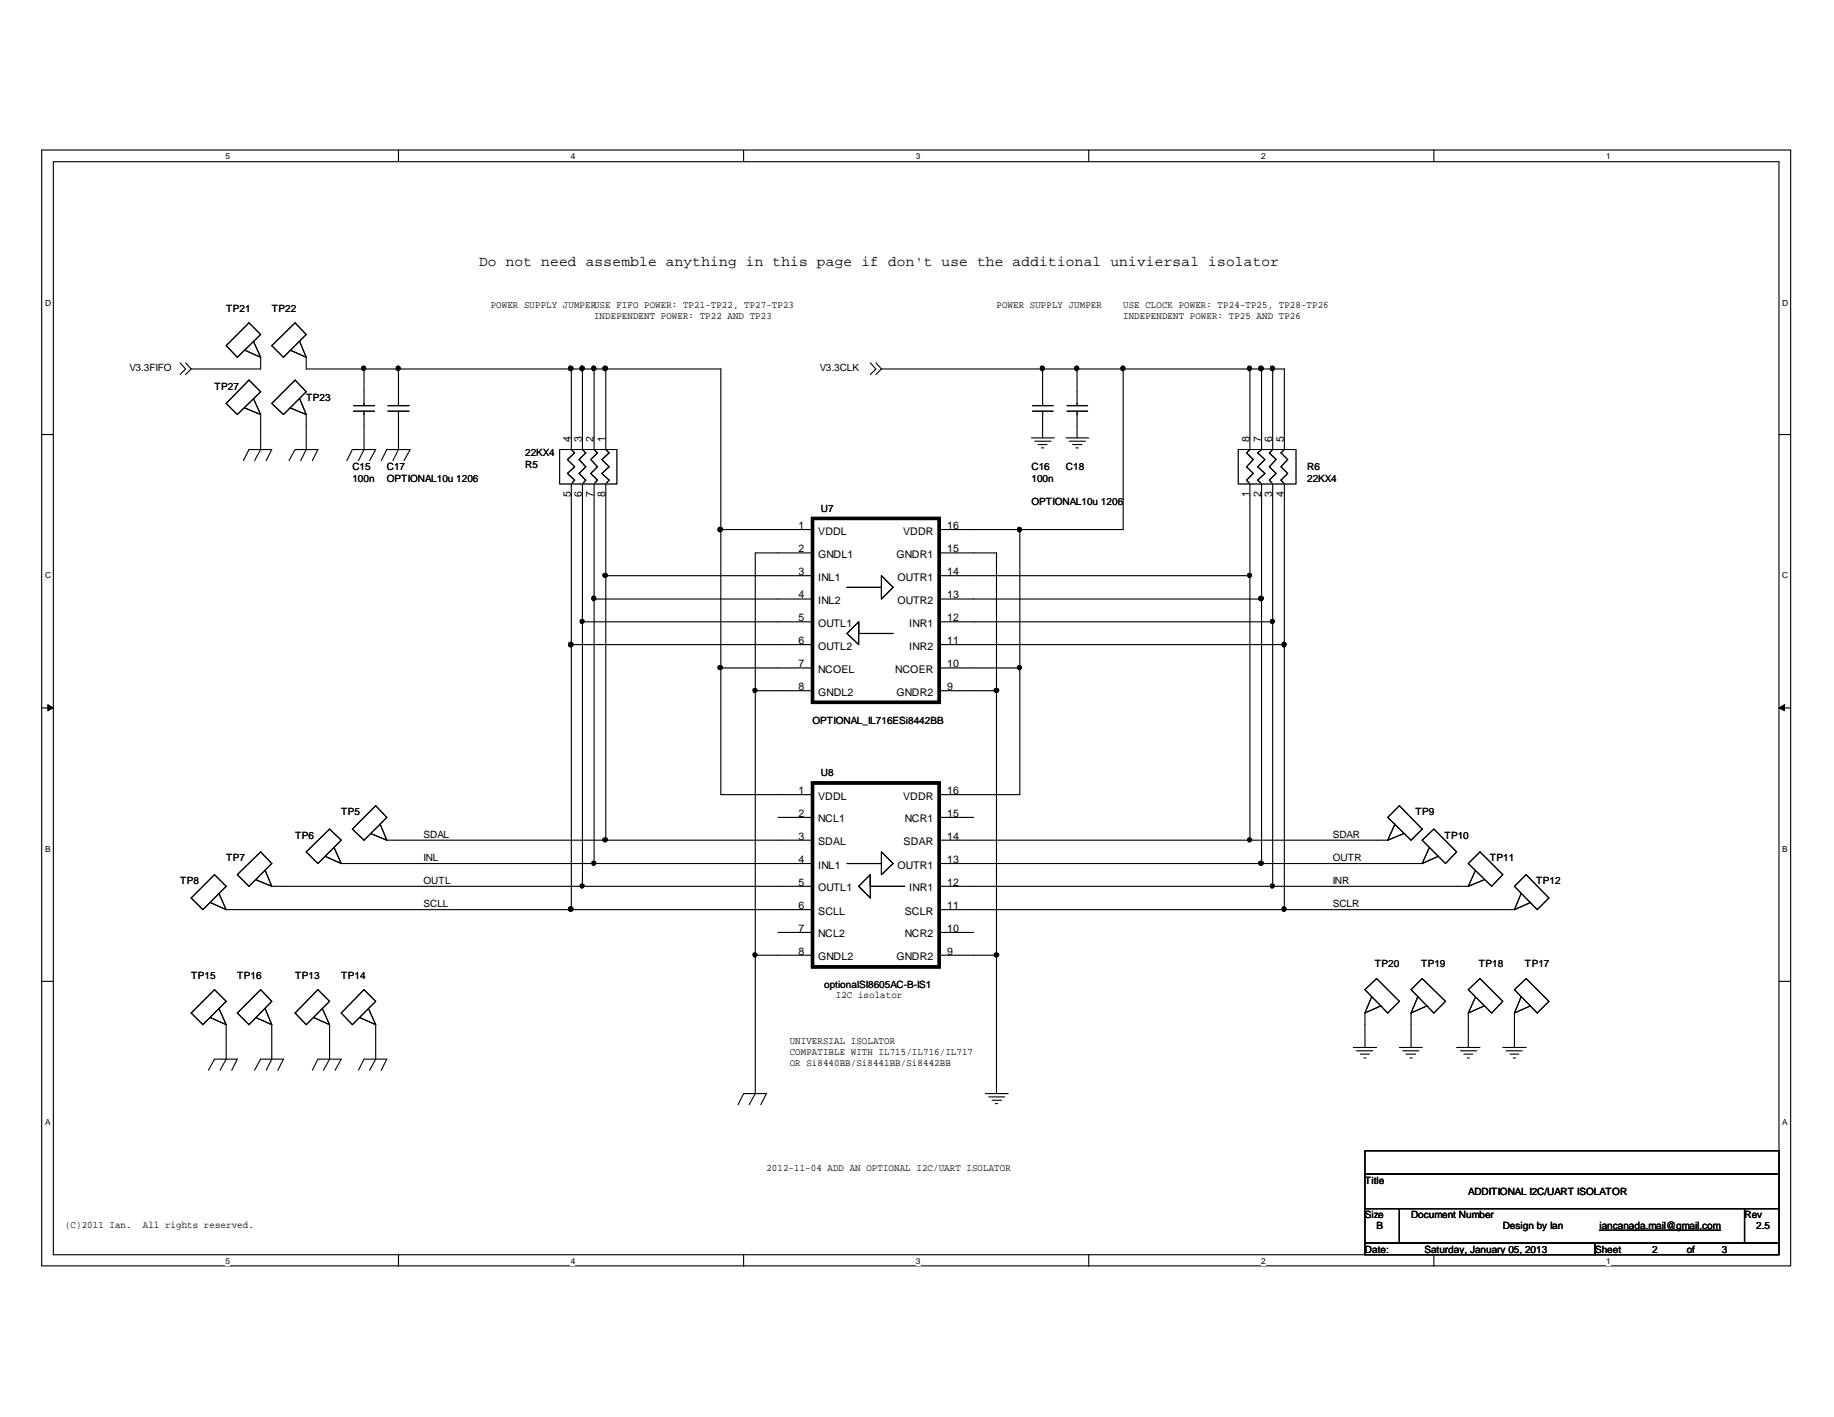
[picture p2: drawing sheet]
<svg xmlns="http://www.w3.org/2000/svg" width="279mm" height="216mm" viewBox="0 0 279 216" stroke-linecap="round" stroke-linejoin="round" font-family="sans-serif">
<path d="M6.3 22.9h266.5v170h-266.5zM8.1 24.6h262.9v166.6h-262.9z" fill="none" stroke="#000" stroke-width=".17"/>
<g fill="#fff">
<path d="M34.4 23.1h.7v1.5h-.7z"/>
<path d="M34.4 191.4h.7v1.5h-.7z"/>
</g>
<path d="M60.7 22.9v1.7M60.7 191.2v1.8" fill="none" stroke="#000" stroke-width=".17"/>
<g fill="#fff">
<path d="M87 23.1h.6v1.5h-.6z"/>
<path d="M87 191.4h.6v1.5h-.6z"/>
</g>
<path d="M113.3 22.9v1.7M113.3 191.2v1.8" fill="none" stroke="#000" stroke-width=".17"/>
<g fill="#fff">
<path d="M139.5 23.1h.7v1.5h-.7z"/>
<path d="M139.5 191.4h.7v1.5h-.7z"/>
</g>
<path d="M165.9 22.9v1.7M165.9 191.2v1.8" fill="none" stroke="#000" stroke-width=".17"/>
<g fill="#fff">
<path d="M192.1 23.1h.7v1.5h-.7z"/>
<path d="M192.1 191.4h.7v1.5h-.7z"/>
</g>
<path d="M218.4 22.9v1.7M218.4 191.2v1.8" fill="none" stroke="#000" stroke-width=".17"/>
<g fill="#fff">
<path d="M244.7 23.1h.7v1.5h-.7z"/>
<path d="M244.7 191.4h.7v1.5h-.7z"/>
<path d="M6.9 45.4h.9v1.4h-.9z"/>
<path d="M271.5 45.4h1v1.4h-1z"/>
<path d="M6.9 87h.9v1.4h-.9z"/>
<path d="M271.5 87h1v1.4h-1z"/>
</g>
<path d="M6.3 66.2h1.8M271 66.2h1.8" fill="none" stroke="#000" stroke-width=".17"/>
<g fill="#fff">
<path d="M6.9 128.6h.8v1.4h-.8z"/>
<path d="M271.5 128.6h.9v1.4h-.9z"/>
</g>
<path d="M6.3 107.9h1.8M271 107.9h1.8" fill="none" stroke="#000" stroke-width=".17"/>
<g fill="#000" stroke="#000" stroke-width=".15">
<path d="M7.3 107.4l.8 .5-.8 .4z" fill-rule="evenodd"/>
<path d="M271 107.9l.9-.5v.9z" fill-rule="evenodd"/>
</g>
<g fill="#fff">
<path d="M6.9 170.3h.7v1.4h-.7z"/>
<path d="M271.5 170.3h.8v1.4h-.8z"/>
</g>
<g fill="none" stroke="#000" stroke-width=".17">
<path d="M27.4 55.3l.9 .9-.9 .9M28.3 55.3l.8 .9M29.1 56.2l-.8 .9M34.5 52.7l3.4-3.5 1.8 1.8-3.5 3.4zM37.3 53.3l2.4 1.1M37.9 57.9l1.8 1.8-3.5 3.5-1.7-1.7zM38.6 52l1.1 2.4M39.7 54.4v1.8h-10.6M41.4 52.7l3.6-3.5 1.7 1.8-3.5 3.4zM44.2 53.3l2.5 1.1M45.6 52l1.1 2.4M46.7 54.4v1.8h63.1v64.9h14"/>
<path d="M55.5 56.2v5.6M60.7 56.2v5.6M87 56.2v12.3l.5 .5-1.1 1 1.1 1.1-1.1 1 1.1 1.1-.5 .5v64.9M88.7 56.2v12.3l.5 .5-1 1 1 1.1-1 1 1 1.1-.5 .5v61.3M90.5 56.2v12.3l.5 .5-1 1 1 1.1-1 1 1 1.1-.5 .5v57.9M92.3 56.2v12.3l.5 .5-1.1 1 1.1 1.1-1.1 1 1.1 1.1-.5 .5v54.3M132.6 55.3l.8 .9-.8 .9M133.4 55.3l.9 .9M134.3 56.2h61.4v12.3l-.5 .5 1 1-1 1.1 1 1-1 1.1 .5 .5v64.9M134.3 56.2l-.9 .9M158.8 56.2v5.6M164.1 56.2v5.6"/>
<path d="M171.1 56.2v24.5h-28M190.4 56.2v12.3l-.5 .5 1 1-1 1.1 1 1-1 1.1 .5 .5v54.3M192.2 56.2v12.3l-.6 .5 1.1 1-1.1 1.1 1.1 1-1.1 1.1 .6 .5v57.9M193.9 56.2v12.3l-.5 .5 1 1-1 1.1 1 1-1 1.1 .5 .5v61.3M37.1 70.2l.8-1.7h3.5l-.8 1.7M37.3 62.1l2.4 1.1M38.6 60.7l1.1 2.5M39.7 63.2v5.3l-.9 1.7M41.4 61.5l3.6-3.6 1.7 1.8-3.5 3.5zM44 70.2l1-1.7h3.4l-.8 1.7M44.2 62.1l2.5 1.1M45.6 60.7l1.1 2.5"/>
<path d="M46.7 63.2v5.3l-.9 1.7M52.8 70.2l.9-1.7h3.5l-.9 1.7M53.8 62.7h3.3M53.8 61.8h3.3M55.5 62.7v5.8l-.9 1.7M58.1 70.2l.8-1.7h3.6l-.9 1.7M59.1 62.7h3.2M59.1 61.8h3.2M60.7 62.7v5.8l-.8 1.7M157.1 66.7h3.5M157.3 62.7h3.1M157.3 61.8h3.1"/>
<path d="M157.6 67.2h2.5M158.2 67.7h1.3M158.7 68.2h.3M158.8 62.7v4M162.4 66.7h3.5M162.6 62.7h3.1M162.6 61.8h3.1M162.9 67.2h2.5M163.4 67.7h1.4M163.9 68.2h.4M164.1 62.7v4M87 98.2h36.8"/>
<path d="M88.7 94.7h35.1M90.5 91.3h33.3M92.3 87.7h31.5M109.8 80.7h14M123.8 84.2h-8.7v82.4l-1 1.7M129 89.5h5.3M130.8 94.7v3.5l-1.8-1.7zM130.8 96.5h5.3M134.3 87.7l1.8 1.8-1.8 1.8zM143.1 84.2h8.7v82.4M143.1 87.7h47.3M143.1 94.7h50.8"/>
<path d="M143.1 98.2h52.6M143.1 91.3h49.1M155.4 80.7v40.4h-12.3M109.8 101.8h14M115.1 105.2h8.7M143.1 105.2h8.7M143.1 101.8h12.3M29.1 136.8l3.6-3.5 1.8 1.7-3.6 3.6zM32 137.5l2.5 1.1M33.4 136.1l1.1 2.5M34.5 138.6h89.3M36.2 133.3l3.5-3.5 1.7 1.8-3.5 3.4z"/>
<path d="M38.9 134l2.5 1M40.4 132.6l1 2.4M41.4 135h82.4M46.7 129.8l3.5-3.5 1.8 1.7-3.6 3.6zM49.5 130.5l2.5 1.1M50.9 129.1l1.1 2.5M52 131.6h71.8M53.7 126.3l3.5-3.5 1.7 1.7-3.4 3.5zM56.5 127l2.4 1M57.9 125.6l1 2.4M58.9 128h64.9M118.5 124.5h5.3"/>
<path d="M129 131.6h5.3M132.6 135h5.2M132.6 133.3v3.5l-1.8-1.8zM134.3 129.8l1.8 1.8-1.8 1.7zM143.1 128h68.3M143.1 131.6h73.6M143.1 135h80.6M143.1 138.6h87.6M143.1 124.5h5.2M212.5 125.6l-1.1 2.4M213.2 122.8l3.5 3.5-1.7 1.7-3.6-3.5zM213.9 127l-2.5 1"/>
<path d="M216.7 128l1.7-1.7 3.5 3.5-1.7 1.8zM217.8 129.1l-1.1 2.5M219.1 130.5l-2.4 1.1M224.8 132.6l-1.1 2.4M225.5 129.8l3.4 3.5-1.7 1.7-3.5-3.4zM226.1 134l-2.4 1M231.7 136.1l-1 2.5M232.5 133.3l3.5 3.5-1.8 1.8-3.5-3.6zM233.2 137.5l-2.5 1.1M6.3 149.5h1.8M29.1 154.3l3.6-3.5 1.8 1.8-3.6 3.5zM32 155l2.5 1.1"/>
<path d="M33.4 153.7l1.1 2.4M34.5 156.1v5.3l-1 1.7M38.9 155l2.5 1.1M39.7 150.8l1.7 1.8-3.5 3.5-1.7-1.8zM40.4 153.7l1 2.4M41.4 156.1v5.3l-.8 1.7M47.8 155l2.4 1.1M48.4 150.8l1.8 1.8-3.5 3.5-1.7-1.8zM49.1 153.7l1.1 2.4M50.2 156.1v5.3l-.9 1.7M54.8 155l2.4 1.1M55.5 150.8l1.7 1.8-3.5 3.5-1.7-1.8z"/>
<path d="M56.1 153.7l1.1 2.4M57.2 156.1v5.3l-.9 1.7M115.1 145.5h8.7M118.5 142.1h5.3M143.1 145.5h8.7M143.1 142.1h5.2M206.2 159.6h3.5M207.9 154.3v5.3M207.9 150.8l1.8-1.7 3.5 3.5-1.8 1.7zM209 151.9l-1.1 2.4M210.4 153.2l-2.5 1.1M213.2 159.6h3.5"/>
<path d="M215 154.3v5.3M216 151.9l-1 2.4M216.7 149.1l3.5 3.5-1.8 1.7-3.4-3.5zM217.4 153.2l-2.4 1.1M221.9 159.6h3.6M223.7 154.3v5.3M223.7 150.8l1.8-1.7 3.4 3.5-1.7 1.7zM224.8 151.9l-1.1 2.4M226.1 153.2l-2.4 1.1M228.9 159.6h3.6M230.7 154.3v5.3M230.7 150.8l1.8-1.7 3.5 3.5-1.8 1.7z"/>
<path d="M231.7 151.9l-1 2.4M233.2 153.2l-2.5 1.1M271 149.5h1.8M31.7 163.1l1-1.7h3.5l-.9 1.7M38.8 163.1l.9-1.7h3.5l-.9 1.7M47.6 163.1l.8-1.7h3.6l-.9 1.7M54.6 163.1l.9-1.7h3.4l-.8 1.7M112.4 168.3l.9-1.7h3.5l-.9 1.7M150.1 166.6h3.5M150.6 167.1h2.5M151.1 167.6h1.5M151.6 168.1h.4"/>
<path d="M206.7 160.1h2.4M207.3 160.6h1.3M207.8 161.2h.3M207.9 175.3h63.1v3.6h-63.1zM207.9 178.9h63.1v5.2h-63.1zM213.7 160.1h2.5M214.2 160.6h1.4M214.8 161.2h.3M222.5 160.1h2.5M223 160.6h1.4M223.5 161.2h.4M229.4 160.1h2.5"/>
<path d="M230 160.6h1.4M230.5 161.2h.4M207.9 184.1h5.3v5.3h-5.3zM207.9 189.4h35.1v1.8h-35.1zM213.2 184.1h52.6v5.3h-52.6zM243 189.4h28v1.8h-28zM265.8 184.1h5.2v5.3h-5.2z"/>
</g>
<g fill="#000" stroke="#000" stroke-width=".17">
<circle cx="55.4" cy="56.1" r=".33"/>
<circle cx="60.6" cy="56.1" r=".33"/>
<circle cx="86.9" cy="56.1" r=".35"/>
<circle cx="88.7" cy="56.1" r=".33"/>
<circle cx="90.4" cy="56.1" r=".33"/>
<circle cx="92.2" cy="56.1" r=".35"/>
<circle cx="158.8" cy="56.1" r=".33"/>
<circle cx="164" cy="56.1" r=".33"/>
<circle cx="171" cy="56.1" r=".33"/>
<circle cx="190.3" cy="56.1" r=".33"/>
<circle cx="192.1" cy="56.1" r=".35"/>
<circle cx="193.8" cy="56.1" r=".33"/>
<circle cx="86.9" cy="98.2" r=".35"/>
<circle cx="88.7" cy="94.7" r=".31"/>
<circle cx="90.4" cy="91.2" r=".33"/>
<circle cx="92.2" cy="87.7" r=".33"/>
<circle cx="109.7" cy="80.7" r=".35"/>
<circle cx="155.3" cy="80.7" r=".33"/>
<circle cx="190.4" cy="87.7" r=".31"/>
<circle cx="192.1" cy="91.2" r=".35"/>
<circle cx="193.8" cy="94.7" r=".31"/>
<circle cx="195.6" cy="98.2" r=".33"/>
<circle cx="109.7" cy="101.7" r=".33"/>
<circle cx="115" cy="105.2" r=".31"/>
<circle cx="151.8" cy="105.2" r=".33"/>
<circle cx="155.3" cy="101.7" r=".31"/>
<circle cx="86.9" cy="138.5" r=".35"/>
<circle cx="88.7" cy="135" r=".31"/>
<circle cx="90.5" cy="131.5" r=".31"/>
<circle cx="92.2" cy="128" r=".33"/>
<circle cx="190.4" cy="128" r=".31"/>
<circle cx="192.1" cy="131.5" r=".33"/>
<circle cx="193.8" cy="135" r=".31"/>
<circle cx="195.6" cy="138.5" r=".33"/>
<circle cx="115" cy="145.5" r=".31"/>
<circle cx="151.8" cy="145.5" r=".33"/>
</g>
<path d="M243.7 187.4h18.4" fill="none" stroke="#000" stroke-width=".18"/>
<path d="M123.8 79h19.3v28h-19.3zM123.8 119.3h19.3v28h-19.3z" fill="none" stroke="#000" stroke-width=".51"/>
<path d="M85.3 68.5h8.7v5.2h-8.7zM188.6 68.5h8.8v5.2h-8.8z" fill="none" stroke="#fff" stroke-width=".15" stroke-dasharray=".1 .1 .1 .1 .1 .1 .1 .1"/>
<path d="M85.3 68.5h8.7v5.2h-8.7zM188.6 68.5h8.8v5.2h-8.8z" fill="none" stroke="#000" stroke-width=".15" stroke-dasharray=".1 .1 .1 .1 .1 .1 .1 .1"/>
<text font-size="2.2" x="73" y="40.6">Do not need assemble anything in this page if don't use the additional univiersal isolator</text>
<g font-size="1.6">
<text x="87" y="67.3" transform="rotate(-90 87 67.3)">4</text>
<text x="88.6" y="67.3" transform="rotate(-90 88.6 67.3)">3</text>
<text x="90.4" y="67.3" transform="rotate(-90 90.4 67.3)">2</text>
<text x="92.2" y="67.3" transform="rotate(-90 92.2 67.3)">1</text>
<text x="190.3" y="67.3" transform="rotate(-90 190.3 67.3)">8</text>
<text x="192.1" y="67.3" transform="rotate(-90 192.1 67.3)">7</text>
<text x="193.8" y="67.3" transform="rotate(-90 193.8 67.3)">6</text>
<text x="195.6" y="67.3" transform="rotate(-90 195.6 67.3)">5</text>
<text x="87" y="75.8" transform="rotate(-90 87 75.8)">5</text>
<text x="88.6" y="75.8" transform="rotate(-90 88.6 75.8)">6</text>
<text x="90.4" y="75.8" transform="rotate(-90 90.4 75.8)">7</text>
<text x="92.2" y="75.8" transform="rotate(-90 92.2 75.8)">8</text>
<text x="190.3" y="75.8" transform="rotate(-90 190.3 75.8)">1</text>
<text x="192.1" y="75.8" transform="rotate(-90 192.1 75.8)">2</text>
<text x="193.8" y="75.8" transform="rotate(-90 193.8 75.8)">3</text>
<text x="195.6" y="75.8" transform="rotate(-90 195.6 75.8)">4</text>
<text x="121.7" y="80.6">1</text>
<text x="124.6" y="81.4">VDDL</text>
<text x="137.6" y="81.4">VDDR</text>
<text x="144.3" y="80.6">16</text>
<text x="121.7" y="87.6">3</text>
<text x="121.7" y="84.2">2</text>
<text x="124.6" y="88.5">INL1</text>
<text x="124.6" y="85">GNDL1</text>
<text x="136.6" y="85">GNDR1</text>
<text x="136.7" y="88.5">OUTR1</text>
<text x="144.3" y="84.2">15</text>
<text x="144.3" y="87.6">14</text>
<text x="121.7" y="91.2">4</text>
<text x="121.7" y="94.7">5</text>
<text x="124.6" y="92">INL2</text>
<text x="124.6" y="95.5">OUTL1</text>
<text x="136.7" y="92">OUTR2</text>
<text x="138.5" y="95.5">INR1</text>
<text x="144.3" y="94.7">12</text>
<text x="144.3" y="91.2">13</text>
<text x="121.7" y="98.1">6</text>
<text x="121.7" y="101.7">7</text>
<text x="124.6" y="99">OUTL2</text>
<text x="138.5" y="99">INR2</text>
<text x="144.3" y="101.7">10</text>
<text x="144.3" y="98.1">11</text>
<text x="121.7" y="105.2">8</text>
<text x="124.6" y="102.5">NCOEL</text>
<text x="124.6" y="106">GNDL2</text>
<text x="136.4" y="102.5">NCOER</text>
<text x="136.6" y="106">GNDR2</text>
<text x="144.3" y="105.2">9</text>
<text x="121.7" y="124.5">2</text>
<text x="121.7" y="121">1</text>
<text x="124.6" y="125.3">NCL1</text>
<text x="124.6" y="121.8">VDDL</text>
<text x="137.6" y="121.8">VDDR</text>
<text x="137.8" y="125.3">NCR1</text>
<text x="144.3" y="124.5">15</text>
<text x="144.3" y="121">16</text>
<text x="121.7" y="127.9">3</text>
<text x="121.7" y="131.5">4</text>
<text x="124.6" y="128.8">SDAL</text>
<text x="137.7" y="128.8">SDAR</text>
<text x="144.3" y="127.9">14</text>
<text x="144.3" y="131.5">13</text>
<text x="121.7" y="135">5</text>
<text x="124.6" y="132.3">INL1</text>
<text x="124.6" y="135.8">OUTL1</text>
<text x="136.7" y="132.3">OUTR1</text>
<text x="138.5" y="135.8">INR1</text>
<text x="144.3" y="135">12</text>
<text x="121.7" y="138.5">6</text>
<text x="121.7" y="142">7</text>
<text x="124.6" y="139.4">SCLL</text>
<text x="124.6" y="142.8">NCL2</text>
<text x="137.8" y="142.8">NCR2</text>
<text x="137.8" y="139.4">SCLR</text>
<text x="144.3" y="142">10</text>
<text x="144.3" y="138.5">11</text>
<text x="121.7" y="145.5">8</text>
<text x="124.6" y="146.3">GNDL2</text>
<text x="136.6" y="146.3">GNDR2</text>
<text x="144.3" y="145.5">9</text>
</g>
<g font-size="1.5">
<text x="34.5" y="47.5">TP21</text>
<text x="41.4" y="47.5">TP22</text>
<text x="74.8" y="46.9">POWER SUPPLY JUMPERUSE FIFO POWER: TP21-TP22, TP27-TP23</text>
<text x="151.8" y="46.9">POWER SUPPLY JUMPER</text>
<text x="171.1" y="46.9">USE CLOCK POWER: TP24-TP25, TP28-TP26</text>
<text x="90.5" y="48.6">INDEPENDENT POWER: TP22 AND TP23</text>
<text x="171.1" y="48.6">INDEPENDENT POWER: TP25 AND TP26</text>
<text x="19.7" y="56.6">V3.3FIFO</text>
<text x="32.7" y="59.4">TP27</text>
<text x="124.9" y="56.6">V3.3CLK</text>
<text x="46.7" y="61.1">TP23</text>
<text x="53.7" y="71.6">C15</text>
<text x="58.9" y="71.6">C17</text>
<text x="80" y="71.3">R5</text>
<text x="80" y="69.5">22KX4</text>
<text x="157.1" y="71.6">C16</text>
<text x="162.4" y="71.6">C18</text>
<text x="199.1" y="71.6">R6</text>
<text x="53.7" y="73.4">100n</text>
<text x="58.9" y="73.4">OPTIONAL10u 1206</text>
<text x="125.1" y="78">U7</text>
<text x="157.1" y="73.4">100n</text>
<text x="157.1" y="76.9">OPTIONAL10u 1206</text>
<text x="199.1" y="73.4">22KX4</text>
<text x="123.8" y="110.2">OPTIONAL_IL716ESi8442BB</text>
<text x="125.1" y="118.3">U8</text>
<text x="52" y="124.2">TP5</text>
<text x="215.6" y="124.2">TP9</text>
<text x="34.5" y="131.2">TP7</text>
<text x="45" y="127.8">TP6</text>
<text x="64.5" y="127.7">SDAL</text>
<text x="64.5" y="131.2">INL</text>
<text x="203" y="127.7">SDAR</text>
<text x="203" y="131.2">OUTR</text>
<text x="220" y="127.8">TP10</text>
<text x="227" y="131.2">TP11</text>
<text x="27.4" y="134.7">TP8</text>
<text x="64.5" y="134.7">OUTL</text>
<text x="203" y="134.7">INR</text>
<text x="234" y="134.7">TP12</text>
<text x="64.5" y="138.3">SCLL</text>
<text x="203" y="138.3">SCLR</text>
<text x="29.1" y="149.1">TP15</text>
<text x="36.2" y="149.1">TP16</text>
<text x="45" y="149.1">TP13</text>
<text x="52" y="149.1">TP14</text>
<text x="209.5" y="147.3">TP20</text>
<text x="216.5" y="147.3">TP19</text>
<text x="225.3" y="147.3">TP18</text>
<text x="232.3" y="147.3">TP17</text>
<text x="125.6" y="150.5">optionalSI8605AC-B-IS1</text>
<text x="127.3" y="152.1">I2C isolator</text>
<text x="120.3" y="159.1">UNIVERSIAL ISOLATOR</text>
<text x="120.3" y="160.8">COMPATIBLE WITH IL715/IL716/IL717</text>
<text x="120.3" y="162.5">OR Si8440BB/Si8441BB/Si8442BB</text>
<text x="116.8" y="178.4">2012-11-04 ADD AN OPTIONAL I2C/UART ISOLATOR</text>
<text x="207.9" y="180.3">Title</text>
<text x="207.9" y="185.6">Size</text>
<text x="215" y="185.6">Document Number</text>
<text x="223.7" y="182">ADDITIONAL I2C/UART IIISOLATOR</text>
<text x="223.7" y="182">ADDITIONAL I2C/UART SOLATOR</text>
<text x="265.8" y="185.6">Rev</text>
<text x="9.9" y="187.1">(C)2011 Ian.</text>
<text x="21.8" y="187.1">All rights reserved.</text>
<text x="207.9" y="190.8">Date:</text>
<text x="209.7" y="187.3">B</text>
<text x="217" y="190.8">Saturday, January 05, 2013</text>
<text x="228.9" y="187.3">Design by IIIan</text>
<text x="228.9" y="187.3">Design by an</text>
<text x="243" y="190.8">Sheet</text>
<text x="243.7" y="187.3">iancanada.mail@gmail.com</text>
<text x="251.7" y="190.8">2</text>
<text x="257" y="190.8">of</text>
<text x="262.3" y="190.8">3</text>
<text x="267.5" y="187.3">2.5</text>
</g>
<g font-size="1.3">
<text x="34.4" y="24.3">5</text>
<text x="87" y="24.3">4</text>
<text x="139.5" y="24.3">3</text>
<text x="192.1" y="24.3">2</text>
<text x="244.7" y="24.3">1</text>
<text x="6.9" y="46.6">D</text>
<text x="271.5" y="46.6">D</text>
<text x="6.9" y="88.1">C</text>
<text x="271.5" y="88.1">C</text>
<text x="6.9" y="129.8">B</text>
<text x="271.5" y="129.8">B</text>
<text x="6.9" y="171.4">A</text>
<text x="271.5" y="171.4">A</text>
<text x="34.4" y="192.6">5</text>
<text x="87" y="192.6">4</text>
<text x="139.5" y="192.6">3</text>
<text x="192.1" y="192.6">2</text>
<text x="244.7" y="192.6">1</text>
</g>
</svg>
